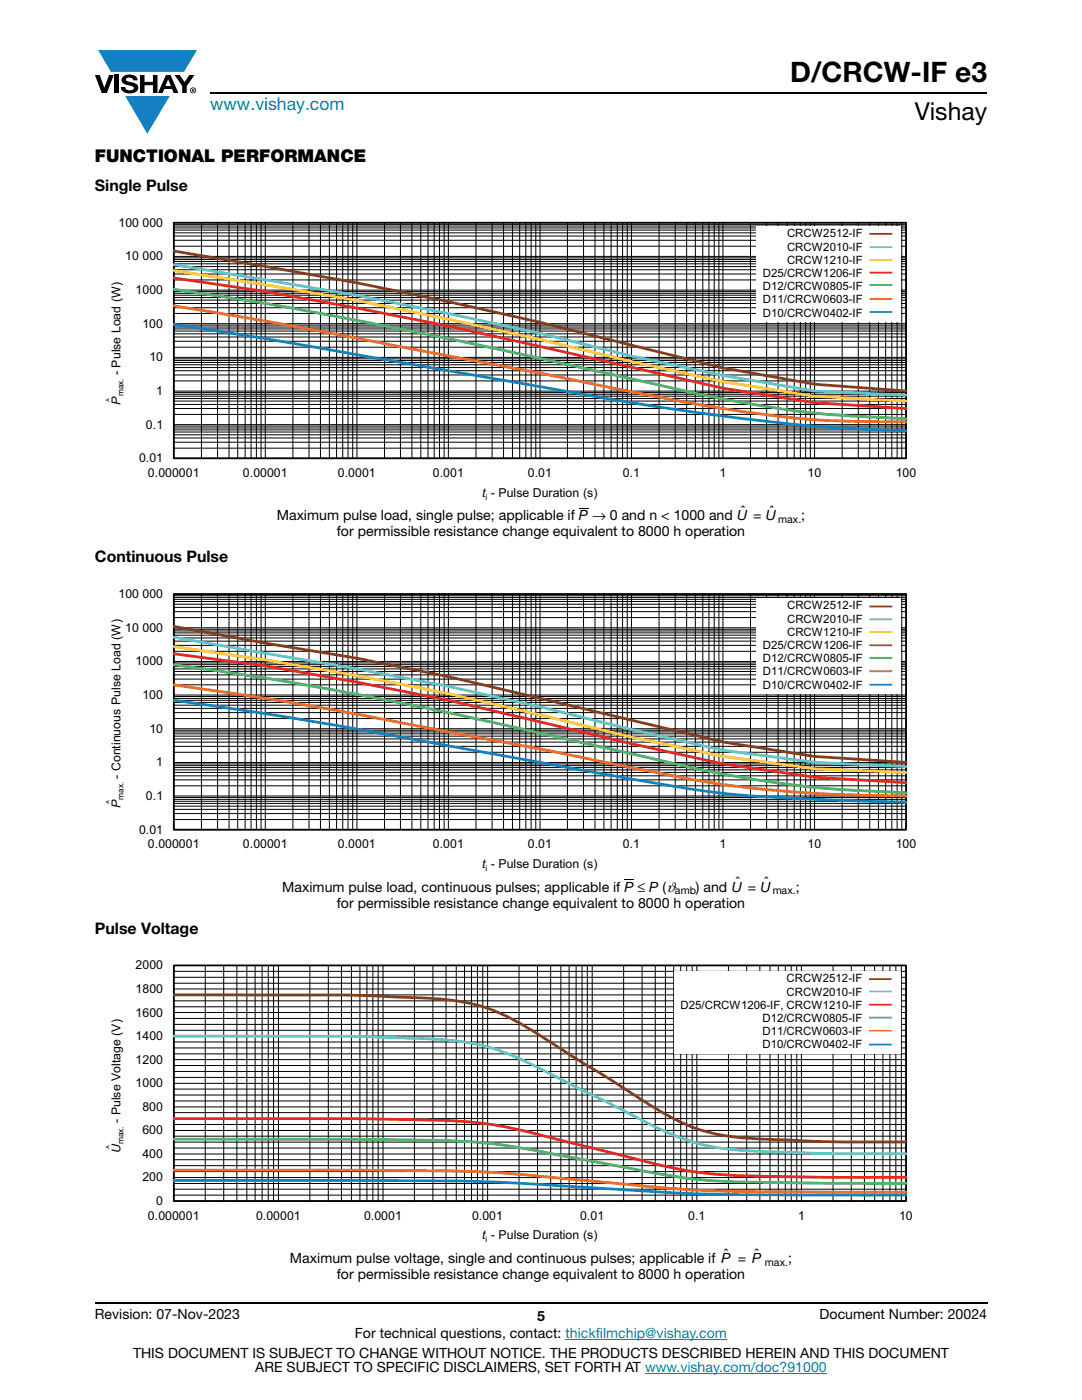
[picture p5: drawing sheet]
<svg xmlns="http://www.w3.org/2000/svg" width="216mm" height="279mm" viewBox="0 0 216 279" stroke-linecap="round" stroke-linejoin="round" font-family="sans-serif">
<g fill="#147fc3">
<path d="M19.6 10h19.7l-2.6 4.3h-1.1h-13.5z"/>
<path d="M25 19.2h8.9l-4.5 7.5z"/>
</g>
<g fill="#000">
<path d="M18.9 15h1l.9 2.5 1-2.5h.9l-1.4 3.6h-1zM22.9 15h.9v3.6h-.9zM24.6 15.3a2.1 2.1 0 0 1 2.8 .3l.1 .4h-.9a.79 .79 0 0 0-.7-.5 .79 .79 0 0 0-.8 .4l.3 .3 1 .2a1.08 1.08 0 0 1 1.2 1 1.08 1.08 0 0 1-1.1 1.2 1.73 1.73 0 0 1-2.4-1.2h.9a.96 .96 0 0 0 .8 .6 .96 .96 0 0 0 .9-.4 1.31 1.31 0 0 0-1.2-.6 1.03 1.03 0 0 1-1.1-.6 1.03 1.03 0 0 1 .2-1.1zM27.9 15h.9v1.3h1.7v-1.3h.9v3.6h-.9v-1.6h-1.7v1.6h-.9zM34.8 15h1.1l.9 1.4 1-1.4h1l-1.5 2.2v1.4h-.9v-1.4zM115.5 101.4h1.8v.1h-1.8zM124.6 175.5h1.8v.1h-1.8z"/>
<path d="M33.6 15.9l.5 1.3h-1.1zM33.1 15l-1.6 3.6h1l.3-.8h1.5l.3 .8h1l-1.6-3.6z"/>
<path d="M38.4 17.8h.2v.2h-.2zM38.3 17.7v.7h.1v-.3l.4 .3-.2-.3 .2-.2-.1-.2z"/>
<path d="M38.1 18a.46 .46 0 0 1 .9 0 .46 .46 0 0 1-.9 0zM37.9 18a.6 .6 0 0 0 1.2 0 .6 .6 0 0 0-1.2 0z"/>
</g>
<path d="M42 18.6h155M18.9 260h178.1" fill="none" stroke="#000" stroke-width=".36"/>
<path d="M112.8 267.3h32.3M128.7 274h36.3" fill="none" stroke="#007ec4" stroke-width=".2"/>
<g fill="none" stroke="#000" stroke-width=".2">
<path d="M34.7 59.9h146.1M34.7 59.4h146.1M34.7 58.9h146.1M34.7 58.5h146.1M34.7 58.2h146.1M34.7 55.9h146.1M34.7 54.7h146.1M34.7 53.8h146.1M34.7 53.2h146.1M34.7 52.7h146.1M34.7 52.2h146.1M34.7 51.8h146.1"/>
<path d="M34.7 51.5h146.1M34.7 49.1h146.1M34.7 48h146.1M34.7 47.1h146.1M34.7 46.5h146.1M34.7 45.9h146.1M34.7 45.5h146.1M34.7 45.1h146.1M34.7 44.8h146.1M34.7 44.4h146.1v47.1h-146.1zM34.7 57.9h146.1M34.7 51.2h146.1"/>
<path d="M40.2 44.4v47.1M43.4 44.4v47.1M45.7 44.4v47.1M47.4 44.4v47.1M48.9 44.4v47.1M50.1 44.4v47.1M51.2 44.4v47.1M52.1 44.4v47.1M52.9 44.4v47.1M58.4 44.4v47.1M61.7 44.4v47.1M63.9 44.4v47.1"/>
<path d="M65.7 44.4v47.1M67.2 44.4v47.1M68.4 44.4v47.1M69.4 44.4v47.1M70.4 44.4v47.1M71.2 44.4v47.1M76.7 44.4v47.1M79.9 44.4v47.1M82.2 44.4v47.1M84 44.4v47.1M85.4 44.4v47.1M86.6 44.4v47.1"/>
<path d="M87.7 44.4v47.1M88.6 44.4v47.1M89.5 44.4v47.1M95 44.4v47.1M98.2 44.4v47.1M100.5 44.4v47.1M102.3 44.4v47.1M103.7 44.4v47.1M104.9 44.4v47.1M106 44.4v47.1M106.9 44.4v47.1M107.8 44.4v47.1"/>
<path d="M113.2 44.4v47.1M116.4 44.4v47.1M118.7 44.4v47.1M120.5 44.4v47.1M121.9 44.4v47.1M123.2 44.4v47.1M124.2 44.4v47.1M125.2 44.4v47.1M126 44.4v47.1M131.5 44.4v47.1M134.7 44.4v47.1M137 44.4v47.1"/>
<path d="M138.7 44.4v47.1M140.2 44.4v47.1M141.5 44.4v47.1M142.5 44.4v47.1M143.4 44.4v47.1M144.2 44.4v47.1M149.8 44.4v47.1M153 44.4v47.1M155.3 44.4v47.1M157 44.4v47.1M158.5 44.4v47.1M159.7 44.4v47.1"/>
<path d="M160.8 44.4v47.1M161.7 44.4v47.1M162.5 44.4v47.1M168 44.4v47.1M171.3 44.4v47.1M173.5 44.4v47.1M175.3 44.4v47.1M176.7 44.4v47.1M177.9 44.4v47.1M179 44.4v47.1M179.9 44.4v47.1M34.7 79.5h146.1"/>
<path d="M34.7 79.1h146.1M34.7 78.7h146.1M34.7 78.3h146.1M34.7 76h146.1M34.7 74.8h146.1M34.7 74h146.1M34.7 73.4h146.1M34.7 72.8h146.1M34.7 72.3h146.1M34.7 72h146.1M34.7 71.6h146.1M34.7 69.3h146.1"/>
<path d="M34.7 68.1h146.1M34.7 67.3h146.1M34.7 66.6h146.1M34.7 66.1h146.1M34.7 65.6h146.1M34.7 65.3h146.1M34.7 64.9h146.1M34.7 62.6h146.1M34.7 61.4h146.1M34.7 60.6h146.1M34.7 78.1h146.1M34.7 71.3h146.1"/>
<path d="M34.7 64.6h146.1M34.7 89.4h146.1M34.7 88.3h146.1M34.7 87.4h146.1M34.7 86.8h146.1M34.7 86.2h146.1M34.7 85.8h146.1M34.7 85.4h146.1M34.7 85h146.1M34.7 82.7h146.1M34.7 81.5h146.1M34.7 80.7h146.1"/>
<path d="M34.7 80h146.1M34.7 84.7h146.1"/>
</g>
<path d="M34.7 44.4h146.1v47.1h-146.1z" fill="none" stroke="#000" stroke-width=".35"/>
<path d="M34.7 64.7l21.1 3.4 67.4 11.8 18.3 2.8a324.7 324.7 0 0 0 39.3 3.3" fill="none" stroke="#147fc3" stroke-width=".55"/>
<path d="M34.7 61l25.3 4.4 47.7 9.1 16.9 3.4a292.9 292.9 0 0 0 40.9 6l15.3 .3" fill="none" stroke="#f16b22" stroke-width=".55"/>
<path d="M34.7 57.7l19.7 3.1 22.4 4.2 18.3 3.8 30.9 6.8a271.8 271.8 0 0 0 41.1 7.2l13.7 .8" fill="none" stroke="#48b74e" stroke-width=".55"/>
<path d="M34.7 55.5a852.1 852.1 0 0 1 73 13.6l36.6 8.4 18.2 2.9 18.3 1.1" fill="none" stroke="#ee1f23" stroke-width=".55"/>
<path d="M34.7 54a773.3 773.3 0 0 1 73 13.7l18.3 4.4 18.3 4.1 18.2 2.9 18.3 1" fill="none" stroke="#fec80b" stroke-width=".55"/>
<path d="M34.7 52.8l18.3 3a814.6 814.6 0 0 1 73 15.2l18.3 3.9 18.2 3.1 18.3 .9" fill="none" stroke="#5dc7d2" stroke-width=".55"/>
<path d="M34.7 50.1a927.1 927.1 0 0 1 73 14.2l36.6 9.1 18.2 3.3 18.3 1.3" fill="none" stroke="#823d1b" stroke-width=".55"/>
<path d="M151 45.3h28.8v19h-28.8z" fill="#fff"/>
<path d="M173.5 46.7h4.6" fill="none" stroke="#823d1b" stroke-width=".35"/>
<path d="M173.5 49.3h4.6" fill="none" stroke="#5dc7d2" stroke-width=".35"/>
<path d="M173.5 51.9h4.6" fill="none" stroke="#fec80b" stroke-width=".35"/>
<path d="M173.5 54.4h4.6" fill="none" stroke="#ee1f23" stroke-width=".35"/>
<path d="M173.5 56.9h4.6" fill="none" stroke="#48b74e" stroke-width=".35"/>
<path d="M173.5 59.7h4.6" fill="none" stroke="#f16b22" stroke-width=".35"/>
<path d="M173.5 62.3h4.6" fill="none" stroke="#147fc3" stroke-width=".35"/>
<g fill="none" stroke="#000" stroke-width=".2">
<path d="M34.7 119.6h146.1M34.7 119.2h146.1M34.7 118.9h146.1M34.7 118.6h146.1v47h-146.1zM40.2 118.6v47M43.4 118.6v47M45.7 118.6v47M47.4 118.6v47M48.9 118.6v47M50.1 118.6v47M51.2 118.6v47M52.1 118.6v47"/>
<path d="M52.9 118.6v47M58.4 118.6v47M61.7 118.6v47M63.9 118.6v47M65.7 118.6v47M67.2 118.6v47M68.4 118.6v47M69.4 118.6v47M70.4 118.6v47M71.2 118.6v47M76.7 118.6v47M79.9 118.6v47"/>
<path d="M82.2 118.6v47M84 118.6v47M85.4 118.6v47M86.6 118.6v47M87.7 118.6v47M88.6 118.6v47M89.5 118.6v47M95 118.6v47M98.2 118.6v47M100.5 118.6v47M102.3 118.6v47M103.7 118.6v47"/>
<path d="M104.9 118.6v47M106 118.6v47M106.9 118.6v47M107.8 118.6v47M113.2 118.6v47M116.4 118.6v47M118.7 118.6v47M120.5 118.6v47M121.9 118.6v47M123.2 118.6v47M124.2 118.6v47M125.2 118.6v47"/>
<path d="M126 118.6v47M131.5 118.6v47M134.7 118.6v47M137 118.6v47M138.7 118.6v47M140.2 118.6v47M141.5 118.6v47M142.5 118.6v47M143.4 118.6v47M144.2 118.6v47M149.8 118.6v47M153 118.6v47"/>
<path d="M155.3 118.6v47M157 118.6v47M158.5 118.6v47M159.7 118.6v47M160.8 118.6v47M161.7 118.6v47M162.5 118.6v47M168 118.6v47M171.3 118.6v47M173.5 118.6v47M175.3 118.6v47M176.7 118.6v47"/>
<path d="M177.9 118.6v47M179 118.6v47M179.9 118.6v47M34.7 139.8h146.1M34.7 139.4h146.1M34.7 139h146.1M34.7 136.7h146.1M34.7 135.5h146.1M34.7 134.7h146.1M34.7 134h146.1M34.7 133.5h146.1M34.7 133h146.1"/>
<path d="M34.7 132.7h146.1M34.7 132.3h146.1M34.7 130h146.1M34.7 128.8h146.1M34.7 128h146.1M34.7 127.3h146.1M34.7 126.8h146.1M34.7 126.3h146.1M34.7 125.9h146.1M34.7 125.6h146.1M34.7 123.3h146.1M34.7 122.1h146.1"/>
<path d="M34.7 121.2h146.1M34.7 120.6h146.1M34.7 120h146.1M34.7 138.7h146.1M34.7 132h146.1M34.7 125.3h146.1M34.7 159.9h146.1M34.7 159.5h146.1M34.7 159.2h146.1M34.7 156.8h146.1M34.7 155.6h146.1M34.7 154.8h146.1"/>
<path d="M34.7 154.2h146.1M34.7 153.6h146.1M34.7 153.2h146.1M34.7 152.8h146.1M34.7 152.5h146.1M34.7 150.1h146.1M34.7 148.9h146.1M34.7 148.1h146.1M34.7 147.5h146.1M34.7 146.9h146.1M34.7 146.5h146.1M34.7 146.1h146.1"/>
<path d="M34.7 145.7h146.1M34.7 143.4h146.1M34.7 142.2h146.1M34.7 141.4h146.1M34.7 140.7h146.1M34.7 140.2h146.1M34.7 158.9h146.1M34.7 152.2h146.1M34.7 145.4h146.1M34.7 163.6h146.1M34.7 162.4h146.1M34.7 161.5h146.1"/>
<path d="M34.7 160.9h146.1M34.7 160.3h146.1"/>
</g>
<path d="M34.7 118.6h146.1v47h-146.1z" fill="none" stroke="#000" stroke-width=".35"/>
<path d="M34.7 139.8l16.8 2.4 14.1 2.3 57.6 10.5a239.4 239.4 0 0 0 29.5 4l12.8 .6 15.3 .5" fill="none" stroke="#147fc3" stroke-width=".55"/>
<path d="M34.7 136.7l16.8 2.4 15.5 2.7 40.7 7.7 15.5 3.1a269.7 269.7 0 0 0 29.5 5 308 308 0 0 0 28.1 1.3" fill="none" stroke="#f16b22" stroke-width=".55"/>
<path d="M34.7 132.6l19.7 3 21 3.8 16.9 3.4 32.3 7.3a292.3 292.3 0 0 0 32.3 6.4 251.6 251.6 0 0 0 23.9 1.7" fill="none" stroke="#48b74e" stroke-width=".55"/>
<path d="M34.7 130.5l18.3 2.4 18.2 3.2 18.3 3.6 36.5 8.7 18.3 4 18.2 2.7 18.3 1.1" fill="none" stroke="#ee1f23" stroke-width=".55"/>
<path d="M34.7 129a692.3 692.3 0 0 1 73 13.7l18.3 4.4 18.3 3.9 18.2 2.4 18.3 .8" fill="none" stroke="#fec80b" stroke-width=".55"/>
<path d="M34.7 127.2l18.3 3.2a711.2 711.2 0 0 1 73 15.2l18.3 4.1 18.2 2.4 18.3 .9" fill="none" stroke="#5dc7d2" stroke-width=".55"/>
<path d="M34.7 125l18.3 3.4 18.2 3 18.3 3.6 54.8 13.1 18.2 2.9 18.3 1.1" fill="none" stroke="#823d1b" stroke-width=".55"/>
<path d="M151 119.4h28.8v19.2h-28.8z" fill="#fff"/>
<path d="M173.5 121h4.5" fill="none" stroke="#823d1b" stroke-width=".35"/>
<path d="M173.5 123.6h4.5" fill="none" stroke="#5dc7d2" stroke-width=".35"/>
<path d="M173.5 126.2h4.5" fill="none" stroke="#fec80b" stroke-width=".35"/>
<path d="M173.5 128.8h4.5" fill="none" stroke="#ee1f23" stroke-width=".35"/>
<path d="M173.5 131.3h4.5" fill="none" stroke="#48b74e" stroke-width=".35"/>
<path d="M173.5 134h4.5" fill="none" stroke="#f16b22" stroke-width=".35"/>
<path d="M173.5 136.7h4.5" fill="none" stroke="#147fc3" stroke-width=".35"/>
<g fill="none" stroke="#000" stroke-width=".2">
<path d="M34.7 199.7h146.1M34.7 198.6h146.1M34.7 196.2h146.1M34.7 195h146.1M34.7 193.9h146.1M34.7 192.7h146.1v47h-146.1zM34.7 197.4h146.1M41 192.7v47M44.6 192.7v47M47.3 192.7v47M49.3 192.7v47M50.9 192.7v47"/>
<path d="M52.3 192.7v47M53.5 192.7v47M54.6 192.7v47M55.6 192.7v47M61.8 192.7v47M65.5 192.7v47M68.1 192.7v47M70.1 192.7v47M71.8 192.7v47M73.2 192.7v47M74.4 192.7v47M75.5 192.7v47"/>
<path d="M76.4 192.7v47M82.7 192.7v47M86.4 192.7v47M89 192.7v47M91 192.7v47M92.7 192.7v47M94.1 192.7v47M95.3 192.7v47M96.3 192.7v47M97.3 192.7v47M103.6 192.7v47M107.3 192.7v47"/>
<path d="M109.9 192.7v47M111.9 192.7v47M113.6 192.7v47M115 192.7v47M116.1 192.7v47M117.2 192.7v47M118.2 192.7v47M124.4 192.7v47M128.1 192.7v47M130.7 192.7v47M132.8 192.7v47M134.4 192.7v47"/>
<path d="M135.8 192.7v47M137 192.7v47M138.1 192.7v47M139 192.7v47M145.4 192.7v47M149 192.7v47M151.6 192.7v47M153.6 192.7v47M155.3 192.7v47M156.7 192.7v47M157.9 192.7v47M159 192.7v47"/>
<path d="M159.9 192.7v47M166.2 192.7v47M169.9 192.7v47M172.5 192.7v47M174.5 192.7v47M176.2 192.7v47M177.6 192.7v47M178.8 192.7v47M179.9 192.7v47M34.7 219.7h146.1M34.7 218.5h146.1M34.7 217.3h146.1"/>
<path d="M34.7 215h146.1M34.7 213.8h146.1M34.7 212.7h146.1M34.7 210.3h146.1M34.7 209.1h146.1M34.7 208h146.1M34.7 205.6h146.1M34.7 204.4h146.1M34.7 203.3h146.1M34.7 200.9h146.1M34.7 216.2h146.1M34.7 211.5h146.1"/>
<path d="M34.7 206.8h146.1M34.7 202.1h146.1M34.7 238.5h146.1M34.7 237.3h146.1M34.7 236.2h146.1M34.7 233.8h146.1M34.7 232.6h146.1M34.7 231.4h146.1M34.7 229.1h146.1M34.7 227.9h146.1M34.7 226.7h146.1M34.7 224.4h146.1"/>
<path d="M34.7 223.2h146.1M34.7 222h146.1M34.7 235h146.1M34.7 230.3h146.1M34.7 225.6h146.1M34.7 220.9h146.1"/>
</g>
<path d="M34.7 192.7h146.1v47h-146.1z" fill="none" stroke="#000" stroke-width=".35"/>
<path d="M34.7 235.6h44.7a451.5 451.5 0 0 1 40.3 1.5l1.5 .1a479.7 479.7 0 0 0 43.6 1.3h16" fill="none" stroke="#147fc3" stroke-width=".55"/>
<path d="M34.7 233.5l41.7 .1a294.6 294.6 0 0 1 40.3 2l1.5 .1a295.1 295.1 0 0 0 34.3 2.1l28.3 .1" fill="none" stroke="#f16b22" stroke-width=".55"/>
<path d="M34.7 227.4h37.3a373.5 373.5 0 0 1 25.3 .8 475 475 0 0 1 25.3 4.4 129.5 129.5 0 0 0 25.4 3.3l16.8 .2 16 .1" fill="none" stroke="#48b74e" stroke-width=".55"/>
<path d="M34.7 223.2l35.8 .1a450.4 450.4 0 0 1 23.8 .7 133 133 0 0 1 20.9 4.4l10.4 2.6a90.9 90.9 0 0 0 28.4 3.8l26.8 .2" fill="none" stroke="#ee1f23" stroke-width=".55"/>
<path d="M34.7 206.8h20.9a410.8 410.8 0 0 1 35.7 1 46.5 46.5 0 0 1 17.1 5.8l16.7 8.4a60.3 60.3 0 0 0 16.9 6.8 128.6 128.6 0 0 0 17.9 1.3l8.3 .2h12.6" fill="none" stroke="#5dc7d2" stroke-width=".55"/>
<path d="M34.7 198.6h19.4a372.2 372.2 0 0 1 35.7 1 37.4 37.4 0 0 1 17.2 6.6l8.4 5.4 8.3 5.1a87.1 87.1 0 0 0 14 8 45.1 45.1 0 0 0 16.3 2.7 380.3 380.3 0 0 0 26.8 .5" fill="none" stroke="#823d1b" stroke-width=".55"/>
<path d="M134.5 193.9h45.2v16.5h-45.2z" fill="#fff"/>
<path d="M173.4 195.4h4.5" fill="none" stroke="#823d1b" stroke-width=".35"/>
<path d="M173.4 197.9h4.5" fill="none" stroke="#5dc7d2" stroke-width=".35"/>
<path d="M173.4 200.5h4.5" fill="none" stroke="#ee1f23" stroke-width=".35"/>
<path d="M173.4 203.1h4.5" fill="none" stroke="#48b74e" stroke-width=".35"/>
<path d="M173.4 205.7h4.5" fill="none" stroke="#f16b22" stroke-width=".35"/>
<path d="M173.4 208.5h4.5" fill="none" stroke="#147fc3" stroke-width=".35"/>
<text font-size="5.6" x="157.7" y="16.4">D/CRCW-IF e3</text>
<text font-size="4.9" x="182.5" y="24">Vishay</text>
<text font-size="3.5" fill="#007ec4" x="42" y="21.9">www.vishay.com</text>
<text font-size="3.5" x="18.9" y="32.3">FUNCTIONAL PERFORMANCE</text>
<g font-size="3.2">
<text x="18.9" y="38.1">Single Pulse</text>
<text x="18.9" y="112.2">Continuous Pulse</text>
<text x="18.9" y="186.3">Pulse Voltage</text>
</g>
<g font-size="2.8">
<text x="55.2" y="103.9">Maximum pulse load, single pulse; applicable if P → 0 and n &lt; 1000 and U = U</text>
<text x="67.2" y="107">for permissible resistance change equivalent to 8000 h operation</text>
<text x="147.8" y="103">ˆ</text>
<text x="153.6" y="103">ˆ</text>
<text x="159.9" y="103.9">;</text>
<text x="56.3" y="178">Maximum pulse load, continuous pulses; applicable if P ≤ P (ϑ</text>
<text x="138.9" y="178">) and U = U</text>
<text x="146.7" y="177.1">ˆ</text>
<text x="152.5" y="177.1">ˆ</text>
<text x="158.8" y="178">;</text>
<text x="67.2" y="181.2">for permissible resistance change equivalent to 8000 h operation</text>
<text x="144.4" y="251.3">ˆ</text>
<text x="150.5" y="251.3">ˆ</text>
<text x="57.8" y="252.1">Maximum pulse voltage, single and continuous pulses; applicable if P = P</text>
<text x="67.2" y="255.3">for permissible resistance change equivalent to 8000 h operation</text>
<text x="157.3" y="252.1">;</text>
<text x="18.9" y="263.3">Revision: 07-Nov-2023</text>
<text x="107.2" y="263.6">5</text>
<text x="163.6" y="263.3">Document Number: 20024</text>
<text x="70.8" y="267.1">For technical questions, contact: thickfilmchip@vishay.com</text>
<text x="26.5" y="271">THIS DOCUMENT IS SUBJECT TO CHANGE WITHOUT NOTICE. THE PRODUCTS DESCRIBED HEREIN AND THIS DOCUMENT</text>
<text x="50.9" y="273.8">ARE SUBJECT TO SPECIFIC DISCLAIMERS, SET FORTH AT www.vishay.com/doc?91000</text>
</g>
<g font-size="2.5">
<text x="23.6" y="45.2">100 000</text>
<text x="25" y="52">10 000</text>
<text x="27.1" y="58.7">1000</text>
<text x="28.4" y="65.4">100</text>
<text x="24" y="74.9" transform="rotate(-90 24 74.9)">- Pulse Load (W)</text>
<text x="29.8" y="72.1">10</text>
<text x="24" y="80.8" transform="rotate(-90 24 80.8)">P</text>
<text x="31.2" y="78.8">1</text>
<text x="29.1" y="85.5">0.1</text>
<text x="27.8" y="92.3">0.01</text>
<text x="29.5" y="95.2">0.000001</text>
<text x="48.5" y="95.2">0.00001</text>
<text x="67.4" y="95.2">0.0001</text>
<text x="86.4" y="95.2">0.001</text>
<text x="105.3" y="95.2">0.01</text>
<text x="124.3" y="95.2">0.1</text>
<text x="143.6" y="95.2">1</text>
<text x="161.2" y="95.2">10</text>
<text x="178.7" y="95.2">100</text>
<text x="96.2" y="99.1">t - Pulse Duration (s)</text>
<text x="23.6" y="119.4">100 000</text>
<text x="25" y="126.1">10 000</text>
<text x="27.1" y="132.8">1000</text>
<text x="28.4" y="139.5">100</text>
<text x="29.8" y="146.2">10</text>
<text x="24" y="155.4" transform="rotate(-90 24 155.4)">- Continuous Pulse Load (W)</text>
<text x="31.2" y="152.9">1</text>
<text x="24" y="161.3" transform="rotate(-90 24 161.3)">P</text>
<text x="29.1" y="159.7">0.1</text>
<text x="27.8" y="166.4">0.01</text>
<text x="29.5" y="169.3">0.000001</text>
<text x="48.5" y="169.3">0.00001</text>
<text x="67.4" y="169.3">0.0001</text>
<text x="86.4" y="169.3">0.001</text>
<text x="96.2" y="173.2">t - Pulse Duration (s)</text>
<text x="105.3" y="169.3">0.01</text>
<text x="124.3" y="169.3">0.1</text>
<text x="143.6" y="169.3">1</text>
<text x="161.2" y="169.3">10</text>
<text x="178.7" y="169.3">100</text>
<text x="27.1" y="193.5">2000</text>
<text x="27.1" y="202.9">1600</text>
<text x="27.1" y="198.2">1800</text>
<text x="27.1" y="207.6">1400</text>
<text x="27.1" y="212.3">1200</text>
<text x="27.1" y="217">1000</text>
<text x="28.4" y="221.7">800</text>
<text x="24" y="224.1" transform="rotate(-90 24 224.1)">- Pulse Voltage (V)</text>
<text x="28.4" y="226.4">600</text>
<text x="24" y="230.1" transform="rotate(-90 24 230.1)">U</text>
<text x="28.4" y="231.1">400</text>
<text x="28.4" y="235.8">200</text>
<text x="29.5" y="243.4">0.000001</text>
<text x="31.2" y="240.5">0</text>
<text x="51.1" y="243.4">0.00001</text>
<text x="72.6" y="243.4">0.0001</text>
<text x="94.2" y="243.4">0.001</text>
<text x="115.8" y="243.4">0.01</text>
<text x="137.3" y="243.4">0.1</text>
<text x="159.2" y="243.4">1</text>
<text x="179.4" y="243.4">10</text>
<text x="96.2" y="247.3">t - Pulse Duration (s)</text>
</g>
<g font-size="2.3">
<text x="157" y="47.4">CRCW2512-IF</text>
<text x="157" y="50">CRCW2010-IF</text>
<text x="157" y="52.6">CRCW1210-IF</text>
<text x="152.2" y="55.3">D25/CRCW1206-IF</text>
<text x="152.2" y="57.9">D12/CRCW0805-IF</text>
<text x="152.2" y="60.5">D11/CRCW0603-IF</text>
<text x="152.2" y="63.2">D10/CRCW0402-IF</text>
<text x="157" y="121.6">CRCW2512-IF</text>
<text x="157" y="124.2">CRCW2010-IF</text>
<text x="152.2" y="129.5">D25/CRCW1206-IF</text>
<text x="157" y="126.9">CRCW1210-IF</text>
<text x="152.2" y="132.2">D12/CRCW0805-IF</text>
<text x="152.2" y="134.8">D11/CRCW0603-IF</text>
<text x="152.2" y="137.4">D10/CRCW0402-IF</text>
<text x="157" y="196.1">CRCW2512-IF</text>
<text x="135.8" y="201.3">D25/CRCW1206-IF, CRCW1210-IF</text>
<text x="152.1" y="204">D12/CRCW0805-IF</text>
<text x="157" y="198.7">CRCW2010-IF</text>
<text x="152.1" y="206.6">D11/CRCW0603-IF</text>
<text x="152.1" y="209.2">D10/CRCW0402-IF</text>
</g>
<g font-size="2.1">
<text x="155.3" y="104.4">max.</text>
<text x="134.7" y="178.5">amb</text>
<text x="154.2" y="178.5">max.</text>
<text x="152.6" y="252.6">max.</text>
</g>
<g font-size="1.7">
<text x="22.4" y="80.2" transform="rotate(-90 22.4 80.2)">^</text>
<text x="24.6" y="79.1" transform="rotate(-90 24.6 79.1)">max.</text>
<text x="96.9" y="99.7">i</text>
<text x="22.4" y="160.4" transform="rotate(-90 22.4 160.4)">^</text>
<text x="24.6" y="159.6" transform="rotate(-90 24.6 159.6)">max.</text>
<text x="96.9" y="173.8">i</text>
<text x="22.4" y="229.2" transform="rotate(-90 22.4 229.2)">^</text>
<text x="24.6" y="228.4" transform="rotate(-90 24.6 228.4)">max.</text>
<text x="96.9" y="247.9">i</text>
</g>
</svg>
